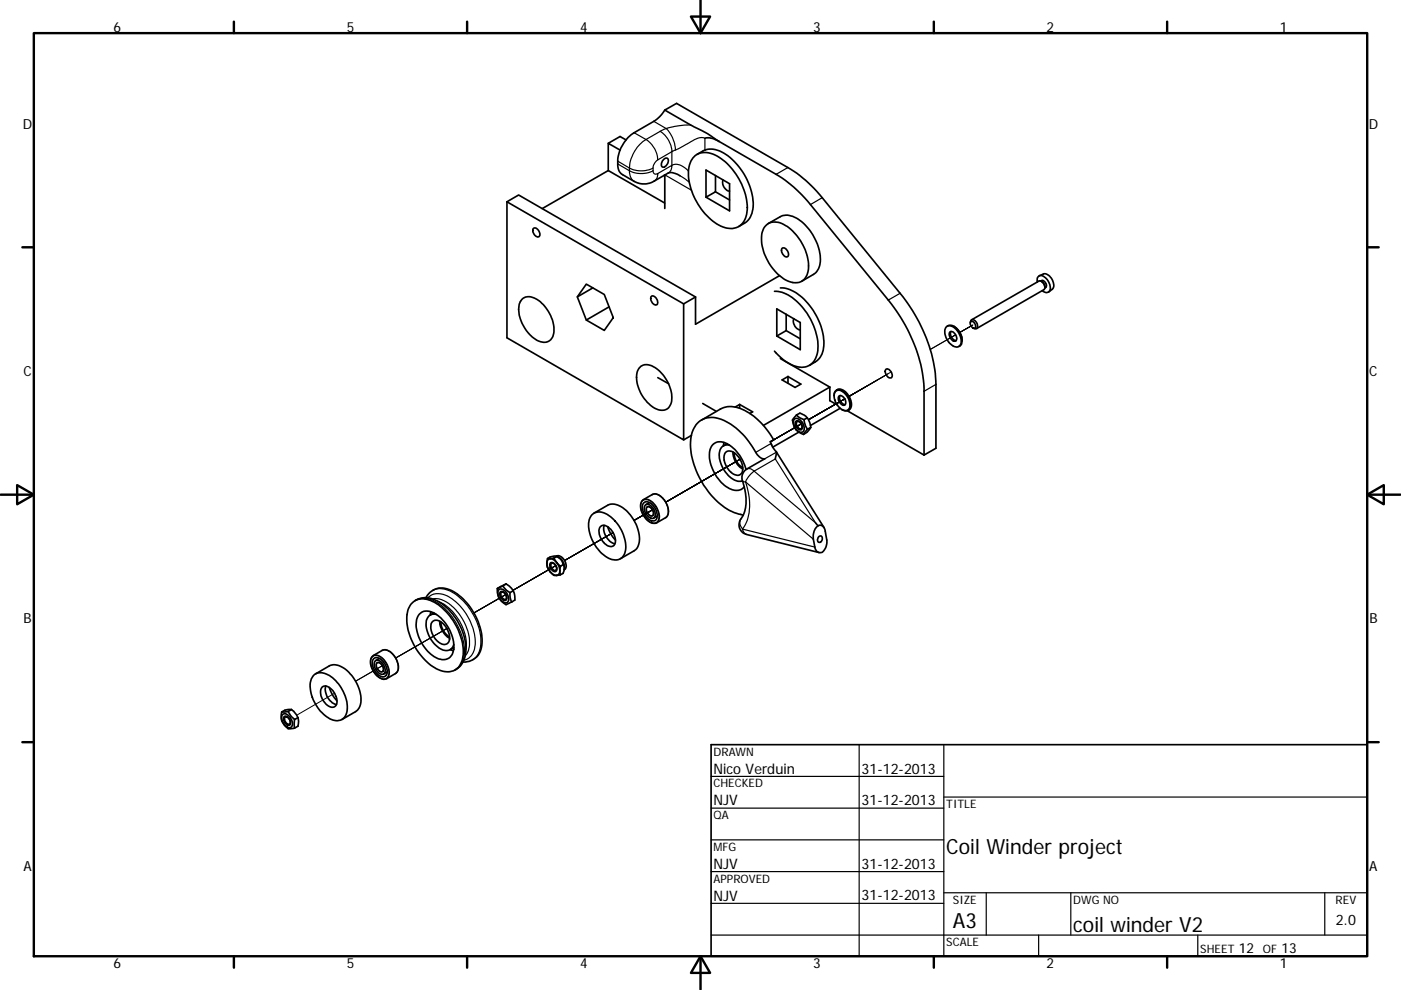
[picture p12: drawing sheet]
<svg xmlns="http://www.w3.org/2000/svg" width="297mm" height="210mm" viewBox="0 0 297 210" stroke-linecap="round" stroke-linejoin="round" font-family="sans-serif">
<g fill="none" stroke="#000" stroke-width=".21">
<path d="M187.6 79.7l-7.6 4.4M189 78.9l-9 5.2M202.2 71.3l.4-.3-5.4 3.1M203.5 70.5l2.8-1.6-2.8 1.6M206.3 68.9l-2.8 1.6M156.9 97.4l-15.7 9.1M169.9 89.9l-6.6 3.8M171.4 89l7.7-4.4zM179.1 84.6l-.5 .3M180.5 83.8l-.5 .3M181.5 83.2l-1.5 .9M117.8 120l-9 5.2"/>
<path d="M130 113h.1M130 113l-10.3 5.9M138.3 108.1l-3.9 2.3M83.9 139.6l10.9-6.3zM94.8 133.3l-.3 .2M100.5 130l6.7-3.9zM70.9 147.1l-8 4.6M81.1 141.2l-5.7 3.3"/>
</g>
<g fill="none" stroke="#000" stroke-width=".36">
<path d="M129 36.2l11.9 6.9M129 36.2l-14 8M131.5 31.8l-2.5-1.4v5.8M132.7 29.7l-1.2-.7-2.5 1.4M140.8 37.2l.1 .1M140.8 33.7a.54 .54 0 0 1 .8-.1 .54 .54 0 0 1 0 .8 .99 .99 0 0 1-1.2 .9 1.31 1.31 0 0 1 .4-1.6zM140.9 23.3l2.5-1.4 23.6 13.6a26.3 26.3 0 0 1 7.3 6.4l16.5 20.3a32.4 32.4 0 0 1 7.6 19.3v13.6l-2.5 1.4M140.9 37.1v7.1M147.1 33.3a4.1 4.1 0 0 1 5.3 0 13.5 13.5 0 0 1 6 11.7 3.5 3.5 0 0 1-5.1 3.1 13.2 13.2 0 0 1-7.3-12.3l.5-1.6zM147.8 32.7l1.2-.7a4.8 4.8 0 0 1 5.3 1 13.5 13.5 0 0 1 5.3 11.4 4 4 0 0 1-1.7 2.9l-1.3 .7M149.5 29.3a3.8 3.8 0 0 1 3 .7M149.7 36.1l5 2.9v5.7l-5-2.9z"/>
<path d="M151.7 37.2v3.5l-2 1.1M152.5 30l-2.5-1.6-3.6-1.9-5.5-3.2a7 7 0 0 1-2.3 2.4l-4.2 2.5a7.3 7.3 0 0 0-3.1 8.1l.5 .6 2.7 1.6a4.1 4.1 0 0 0 4.2-.1l3.1-1.8 1.3 .2 1.1 .5M152.5 30l12 7a26.8 26.8 0 0 1 7.3 6.4l16.5 20.2a32.6 32.6 0 0 1 7.6 19.4v13.5M153.3 38.2a1.81 1.81 0 0 0 1.4 2.3M107.5 42.8l37.4 21.7M107.5 42.8v28.8l37.4 21.7v-28.8M107.5 42.8l2.5-1.4 37.5 21.6M113 48.6a.75 .75 0 0 1 1.3 .4 .72 .72 0 0 1 .2 .7 .72 .72 0 0 1-.5 .6 1.52 1.52 0 0 1-1-1.7zM151.7 40.7l3 1.7M162.3 48a3.1 3.1 0 0 1 4.2-.2 10.5 10.5 0 0 1 4.8 9.9 2.81 2.81 0 0 1-4.4 1.9 10.7 10.7 0 0 1-5.4-10l.4-1.1zM162.9 47.4l2.5-1.4a4.5 4.5 0 0 1 5 1.4 10.4 10.4 0 0 1 3.4 8.9l-.3 .7-.5 .8-3 1.8M165.3 58.5l-17.8 10.3v-5.8"/>
<path d="M165.8 52.7a1.1 1.1 0 0 1 1.4 1.3 .53 .53 0 0 1-.5 .5 .53 .53 0 0 1-.5-.4 1.21 1.21 0 0 1-.4-1.4zM219.9 59.8a.98 .98 0 0 1 .4-1.3 .98 .98 0 0 1 1.4 .4 2.24 2.24 0 0 1 .6 3.1l-.5 .1-.8-.4M220.3 58.5l.9-.4a2.23 2.23 0 0 1 2.2 2.4l-.2 .7-.9 .7M220.8 59.7l.2 .1a1.29 1.29 0 0 1 .5 1.1M220.8 59.5l-.1 .1M110.7 63.5a2.67 2.67 0 0 1 3.5 .3 7.7 7.7 0 0 1 3 7.5 2.26 2.26 0 0 1-3.6 .7 7.8 7.8 0 0 1-3.5-7.5zM124.3 60.3l3.8 2.2 1.9 4.9-1.9 2.7-3.8-2.2-1.9-4.9zM125.7 61.1l-3.3 1.9M129.1 65.1l-4.8 2.8M135.9 77.7a3.1 3.1 0 0 1 3.6 .7 7.5 7.5 0 0 1 2.7 7.3 2.14 2.14 0 0 1-3.3 .9 7.8 7.8 0 0 1-3.8-7.6l.4-.9zM138.1 62.9a1.13 1.13 0 0 1 1.4 1.3 .55 .55 0 0 1-.5 .5 .55 .55 0 0 1-.6-.3 1.3 1.3 0 0 1-.3-1.5zM147.5 63l-2.6 1.5"/>
<path d="M164.2 61.8a8.6 8.6 0 0 1 6.5 4.2 12 12 0 0 1 2.5 9.3 3.5 3.5 0 0 1-5.2 2.1 10.3 10.3 0 0 1-3.8-2.9M164.7 65.5l5 2.9v5.8l-5-2.9zM165.5 61.1a8.1 8.1 0 0 1 6.2 3.7 12.4 12.4 0 0 1 2.8 9.5 3.7 3.7 0 0 1-1.7 2.5l-1.2 .7M165.5 76.1l10.4 6M166.7 66.7v3.4l-2 1.2M166.7 70.1l3 1.8M167.1 79.9v1.4M168.3 67.6a1.88 1.88 0 0 0 1.4 2.4M187.8 78.4a1.13 1.13 0 0 1 1.4 1.3 .58 .58 0 0 1-.6 .5 .58 .58 0 0 1-.6-.5 1.13 1.13 0 0 1-.2-1.3zM200.7 69.3a1.82 1.82 0 0 1 2.4 1.1 2.38 2.38 0 0 1 .2 3.1 2.31 2.31 0 0 1-2.6-1.7 2.34 2.34 0 0 1 0-2.5zM200.8 69.2a1.68 1.68 0 0 1 2.3 .8 2.85 2.85 0 0 1 .5 3.3l-.3 .2M201.5 70.4a1.29 1.29 0 0 1 1.1 1.9 1.34 1.34 0 0 1-1.1-1.9z"/>
<path d="M201.6 70.3a1.47 1.47 0 0 0 1.1 1.9M202.2 69.2h.1M202.3 69.2a3.8 3.8 0 0 1 1.7 3M205.7 68.4l.1-.3a.65 .65 0 0 1 .7-.3 .65 .65 0 0 1 .5 .5 .83 .83 0 0 1-.1 1.4h-.4M205.8 68.2a.86 .86 0 0 1 .9 .5 .86 .86 0 0 1-.1 1 1.07 1.07 0 0 1-.8-1.5zM206 67.8l14.3-8.2a1.21 1.21 0 0 1 1 1.8l-14.2 8.3M221.7 61l-.2 .1M139.5 80.1l2.3 1.3M146.6 92.4l-1.7 .9M148.8 89.1l3.9-2.3a6 6 0 0 1 6.2 .8 16.4 16.4 0 0 1 5.1 5.7l-.7 .4 .3 .7M149 85.6l2.9 1.6M153.5 93.9l-.1 .7 .7-.5"/>
<path d="M153.9 95.9a1.78 1.78 0 0 1 2.4 .7 3.3 3.3 0 0 1 .9 3.9 1.61 1.61 0 0 1-2.4-.5 3.4 3.4 0 0 1-.9-4.1zM154.7 94.4a1.74 1.74 0 0 0-2.2 2.1 6.3 6.3 0 0 0 3.9 5.6l1-.1M155.4 95.9a4.5 4.5 0 0 0 2.1 3.6M155.6 96a3.7 3.7 0 0 0 1.9 3.2M156.8 85.8l-.9 .5M156.8 85.8l2.8 1.6-.6 .3M156.8 85.8v.8M158.2 99.6a8 8 0 0 0-5.1-5.9 2.31 2.31 0 0 0-2.7 2.7 8.1 8.1 0 0 0 5.3 7.6 2.08 2.08 0 0 0 2.1-.7M163.4 94.1l.5 .9 .7 .9-.2 1.4M164.6 95.8l10.1 16.1M165.8 80.6l1.3-.7 2.7 1.6-1.2 .7zM168.5 88.9a1.63 1.63 0 0 1 1.9 1.5 .85 .85 0 0 1-.2 1.2 .85 .85 0 0 1-1.2-.3 1.87 1.87 0 0 1-.5-2.4z"/>
<path d="M168.8 89.3a1.24 1.24 0 0 1 1.1 1.8 1.24 1.24 0 0 1-1.1-1.8zM168.9 88l.6 .6 1 .4M168.9 88l.7-.4 .9 .4 .7 .6M168.9 88l-.2 .2a1.5 1.5 0 0 0-.3 2.2 3.1 3.1 0 0 0 2 1.7M168.9 89.5a.92 .92 0 0 1 1 .4 .92 .92 0 0 1 0 1 1.02 1.02 0 0 1-1-1.4zM169.4 91.7l-5.6 3.1M170.5 89l.3 1.4 .4 .7M171.2 88.6l-.7 .4M171.2 88.6l.5 1 .2 1.1M171.2 91.1l-.8 1M171.9 90.7l-.7 .4M171.9 90.7l-.7 .8-.8 .6"/>
<path d="M175.9 82.1v2.9l1.6 .9M175.9 82.1l-14 8.1M176.8 83.9a1.12 1.12 0 0 1 .7-1.2 1.12 1.12 0 0 1 1.3 .3 3.2 3.2 0 0 1 1.2 3.9 1.25 1.25 0 0 1-1.5 0M177.2 83a1.42 1.42 0 0 1 2 .5 2.99 2.99 0 0 1 .7 3.3 1.62 1.62 0 0 1-2.3-.8 2.57 2.57 0 0 1-.4-3zM177.4 82.8a1.85 1.85 0 0 1 2.4 1 2.35 2.35 0 0 1 .2 3.1l-.2 .1M177.9 84a1.26 1.26 0 0 1 1.2 .6 1.26 1.26 0 0 1 0 1.3 1.35 1.35 0 0 1-1.2-1.9zM178.1 83.9a1.44 1.44 0 0 0 1.1 1.9M178.1 86.6l-6.3 3.7M179.6 87.1l16.3 9.4M115.9 119.5l.2 .9 .5 .8M115.9 119.5a2.53 2.53 0 0 0 .7 1.7M116.1 118.5l-.2 1"/>
<path d="M116.1 118.5h.5M116.6 118.5a1.98 1.98 0 0 1 1.4 .8M116.6 118.5a.86 .86 0 0 0-.7 1M116.7 119.4a1.17 1.17 0 0 1 1.2 .6 1.17 1.17 0 0 1-.1 1.2 1.31 1.31 0 0 1-1.1-1.8zM116.9 119.5a.92 .92 0 0 1 1 .5 .92 .92 0 0 1-.2 1 1.06 1.06 0 0 1-.8-1.5zM117.5 118.4l.5 .9M117.5 118.4l-.9 .1M118 119.3l.8 .8M118 119.3a2.7 2.7 0 0 1 .7 1.8M118 118l1 .7 .4 1.1M118 118h-.8l-1.1 .5M118 118l-.5 .4"/>
<path d="M119.4 119.8l.3 .5-.2 1-.1 .3-.6 .3M119.4 119.8l-.6 .3M125.5 109.2a2.7 2.7 0 0 1 3.6 .1 8.2 8.2 0 0 1 3.4 7.8 2.24 2.24 0 0 1-3.4 1.3 8.3 8.3 0 0 1-4.2-8.1zM125.9 108.8l2.9-1.6a3.7 3.7 0 0 1 4.2 1.3 8.1 8.1 0 0 1 2.4 6.9l-.3 .9-.4 .4-3.2 1.8M127.3 111.7a1.35 1.35 0 0 1 2 .4 3.1 3.1 0 0 1 .9 3.5 1.69 1.69 0 0 1-2.4-.8 2.84 2.84 0 0 1-.5-3.1zM128.1 111.4a3.4 3.4 0 0 0 2.3 3.9M128.8 111.7a6.8 6.8 0 0 0 1.7 2.9M136.2 106.2l2.1-1.3a2.22 2.22 0 0 1 2.6 1.1 3.1 3.1 0 0 1 .4 3.7l-2 1.2a2.46 2.46 0 0 1-2.9-1.7l-.4-.9a2.33 2.33 0 0 1 .2-2.1zM136.4 106.7a1.31 1.31 0 0 1 2.1 .6 2.3 2.3 0 0 1 .4 3.1 2.41 2.41 0 0 1-2.6-2l-.1-.8zM136.8 107.1a1.31 1.31 0 0 1 1.8 1 1.26 1.26 0 0 1-.2 1.9 2.07 2.07 0 0 1-1.6-2.9zM137.3 107.5a1.26 1.26 0 0 1 1.1 1.8M137.7 106.6l-.8 .4"/>
<path d="M139.4 109.5l-.8 .4M157.6 109.3a13.9 13.9 0 0 1-9.1-7.6 13.7 13.7 0 0 1-1.8-10 4.4 4.4 0 0 1 6.4-2.7 16.1 16.1 0 0 1 7.5 7.5 1.79 1.79 0 0 0 1.6 .8l-3.8 2.2a2.33 2.33 0 0 0-.8 3.1 8.6 8.6 0 0 1-.8 8 2.13 2.13 0 0 0 1.5 2.8l15.4 3.8M172.9 110.9l.5 .6M173.3 111.7a1.06 1.06 0 0 1 1.1-.1 1.06 1.06 0 0 1 .6 1l.3 2a2.58 2.58 0 0 1-1.2 2.6 1.18 1.18 0 0 1-1.3-1.2l-.4-1.6a3.3 3.3 0 0 1 .9-2.7zM173.6 113.8a.52 .52 0 0 1 .7 .1 .52 .52 0 0 1-.1 .7 .48 .48 0 0 1-.6 .4 .48 .48 0 0 1-.2-.7zM78.9 139.3l2.1-1.4a2.57 2.57 0 0 1 2.9 1.7l.4 1a1.89 1.89 0 0 1-.4 2.3l-1.9 1.1a2.65 2.65 0 0 1-3-1.9l-.1-.3a2.51 2.51 0 0 1 0-2.5zM79.1 139.8a1.35 1.35 0 0 1 2.1 .5 2.74 2.74 0 0 1 .7 2.9 1.17 1.17 0 0 1-1.9-.2 2.93 2.93 0 0 1-.9-3.2zM80.5 139.7l-.8 .4M87.4 127.9a3.8 3.8 0 0 1 4.7-.1 13.1 13.1 0 0 1 6.1 11.1 3.4 3.4 0 0 1-4.4 3.4 11.7 11.7 0 0 1-6.9-7.3 7.9 7.9 0 0 1 0-6.6zM88 127.4a5.1 5.1 0 0 1 5.9 .8 11.9 11.9 0 0 1 4.7 11.1l-.1 .3a4 4 0 0 1-2 2.5M88.9 130.3a2.6 2.6 0 0 1 3.5 0 8.2 8.2 0 0 1 3.6 8.1 2.32 2.32 0 0 1-3.6 1 8.5 8.5 0 0 1-4.1-8zM90.3 126.8a3.9 3.9 0 0 1 5.8-1.3 12.9 12.9 0 0 1 6 11.5 3.8 3.8 0 0 1-4 3.4"/>
<path d="M91.3 129.8l-.1 .6 .8-.4M91.6 131.9a1.46 1.46 0 0 1 2.2 .2 3.8 3.8 0 0 1 1.3 4.1 1.34 1.34 0 0 1-2.1 0 3.9 3.9 0 0 1-1.5-4.1zM92.5 130.3a1.72 1.72 0 0 0-2.2 2.1 6.1 6.1 0 0 0 4 5.5 1.58 1.58 0 0 0 1.9-1.2M93.2 131.8a4.3 4.3 0 0 0 2.1 3.6M93.5 131.9a3.8 3.8 0 0 0 1.8 3.2M95.5 137.8l.6 .2M96.2 137.4l-.8 .4M105.4 124.8a3 3 0 0 0 2 3.4l1.1-.5M105.8 125.1a1.44 1.44 0 0 1 1.9 1.1 1.01 1.01 0 0 1-.4 1.7 2.07 2.07 0 0 1-1.5-2.8zM106.1 125.5a1.24 1.24 0 0 1 1.1 1.8 1.25 1.25 0 0 1-1.1-1.8zM106.3 125.6a.98 .98 0 0 1 .9 1.5 1.02 1.02 0 0 1-.9-1.5zM106.6 124.3l.8 .9 .7 .5"/>
<path d="M106.6 124.3l-1.2 .5M107.3 123.8l-1.9 1M107.3 123.8l.7 .5 .8 1M107.3 123.8l-.7 .5M108.1 125.7l.1 1 .3 1M108.8 125.3l.4 1.1v.9l-.7 .4M108.8 125.3l-.7 .4M116.6 121.2l.8 .8h.6M116.6 121.2a1.76 1.76 0 0 0 1.4 .8M118.7 121.1a.86 .86 0 0 1-.7 .9M118.7 121.1l.1 .8M118.8 121.9l-.8 .1"/>
<path d="M118.8 120.1l-.1 1M119.6 120.8a2.44 2.44 0 0 0-1.6-2.8 1.67 1.67 0 0 1 2 1.6 1.05 1.05 0 0 1-.4 1.3M59.7 151a2.9 2.9 0 0 0 1.7 3.6l1.1-.2M60 151.5a1.57 1.57 0 0 1 1.9 1.3 .94 .94 0 0 1-.7 1.5 2.03 2.03 0 0 1-1.2-2.8zM60.2 152a1.13 1.13 0 0 1 1.4 1.3 .55 .55 0 0 1-.4 .5 .55 .55 0 0 1-.6-.3 1.29 1.29 0 0 1-.4-1.5zM60.4 152.2a.9 .9 0 0 1 .9 .2 .9 .9 0 0 1 .2 .9 .46 .46 0 0 1-.4 .4 .46 .46 0 0 1-.5-.5l-.2-.4zM61.1 150.9l.6 .9 .8 .8M61.1 150.9l-1.4 .1M61.8 150.5l1 1 .4 .7M61.8 150.5l-.7 .4M61.8 150.5l-1.4 .1-.7 .4M62.5 152.6v1.8"/>
<path d="M63.2 152.2l-.7 .4M63.2 152.2l.1 .8-.1 1-.7 .4M66.5 143.2a2.82 2.82 0 0 1 3.6 .3 8.3 8.3 0 0 1 3.4 7.7 2.26 2.26 0 0 1-3.6 1.3 8.5 8.5 0 0 1-4.1-7.9l.2-.6zM66.9 142.9l2.9-1.7a3.9 3.9 0 0 1 4.4 1.7 7.6 7.6 0 0 1 2.1 6.9l-.7 1-3.1 1.8M68.3 145.7a1.93 1.93 0 0 1 2.5 1.1 2.49 2.49 0 0 1 .3 3 1.89 1.89 0 0 1-2.5-1.1 2.52 2.52 0 0 1-.3-3zM69.1 145.5a3.4 3.4 0 0 0 2.2 3.9M69.8 145.8a7.4 7.4 0 0 0 1.6 2.9M79.5 140.2a1.44 1.44 0 0 1 2 1.1 1.05 1.05 0 0 1-.5 1.7 2.15 2.15 0 0 1-1.5-2.8zM80 140.6a1.27 1.27 0 0 1 1.1 1.8M82.1 142.5l-.8 .5M150.8 157.9h139.1v44.9h-139.1z"/>
</g>
<g fill="none" stroke="#000" stroke-width=".25">
<path d="M131 34.8l2.5 1.4M131 34.2l2.5 1.4M133.5 36.2a2.52 2.52 0 0 0 1 2.3M133.5 35.6v.6M134.4 28.2l2.6 1.4M137 29.6a7.7 7.7 0 0 0-3.5 6M137 29.6a5.6 5.6 0 0 1 2.5 4.3l2.9-1.7v2.9a2.77 2.77 0 0 1 3.2 .9l.4 .3M138.5 35.6v.6a5.6 5.6 0 0 1-5 0M138.5 36.2a.61 .61 0 0 0 .3 .7 .61 .61 0 0 0 .7-.1 1.65 1.65 0 0 1-.8 1.6M138.6 25.7l2.6 1.6-1.2 .6M139.5 33.9a2.21 2.21 0 0 0-1 1.7 5.6 5.6 0 0 1-5 0M140 27.9a5.5 5.5 0 0 1 2.4 4.3l.8-.4"/>
<path d="M140 27.9l-3 1.7M141 37.1l5.6 3.2M141.7 36.7a1.61 1.61 0 0 0 .7-1.6l-2.9 1.7M144.2 37.3l1.9 1.3M146.4 26.5a17.8 17.8 0 0 0-5.2 .8l.6 .6 .8 1.2a6.1 6.1 0 0 1 .6 2.7l1.2-.5a17.3 17.3 0 0 1 4.2-2.1l.9 .1v2.5M167 35.5l-2.5 1.5M174.3 41.9l-2.5 1.5M220.7 59.6a.66 .66 0 0 1 .7-.1 .66 .66 0 0 1 .4 .6 .61 .61 0 0 1-.3 1M220.8 59.5a.96 .96 0 0 1 .9 1.5M190.8 62.2l-2.5 1.4M158.4 99.5a1.37 1.37 0 0 1 1.5 .4l4.5-2.6 8.5 13.6-13-11-1.2 1.2-.6 1.1 14.3 12.2M163.4 94.1l-3.2 1.8"/>
<path d="M164.6 95.9l-2.4 1.4M198.4 81.5l-2.5 1.5M136.2 106.2a1.77 1.77 0 0 1 2.4 .8 3.2 3.2 0 0 1 .8 3.7 1.85 1.85 0 0 1-2.6-.9 2.97 2.97 0 0 1-.6-3.6zM136.4 106a2.32 2.32 0 0 1 2.7 1.3 2.96 2.96 0 0 1 .3 3.4l-.1 .2M137.1 107.5a1.23 1.23 0 0 1 1.5 1.4 .59 .59 0 0 1-.5 .6 .59 .59 0 0 1-.7-.4 1.35 1.35 0 0 1-.3-1.6zM137.3 107.5a1.23 1.23 0 0 0 1.1 1.8M138.3 104.9a2.33 2.33 0 0 1 2.6 1.3 3 3 0 0 1 .4 3.5l-.2 .1M157.4 102l.2 .2h.5a11.3 11.3 0 0 1-.4 9.6l-.3 .4a1.78 1.78 0 0 1-.3-2.2M158.3 113.4l-.5-.3-.4-.9 15.4 3.8M78.9 139.3a1.91 1.91 0 0 1 2.6 .9 2.78 2.78 0 0 1 .5 3.6 2.08 2.08 0 0 1-2.6-1.1 3.1 3.1 0 0 1-.5-3.4zM79.2 139a2.67 2.67 0 0 1 2.9 2 2.33 2.33 0 0 1-.1 3M81 137.9a2.3 2.3 0 0 1 2.7 1.4 3.1 3.1 0 0 1 .5 3.3l-.3 .3"/>
<path d="M88.2 127.3a4.6 4.6 0 0 1 5 .8 13.1 13.1 0 0 1 5.2 11 3.7 3.7 0 0 1-1.7 2.9M90.7 126.8a3.7 3.7 0 0 1 5 .1 11.6 11.6 0 0 1 4.9 10.5 3 3 0 0 1-2.2 2.6M91.7 127a5.7 5.7 0 0 1 5.2 2.6 9.3 9.3 0 0 1 2.3 8.5l-.6 1M91.7 125.2a4.9 4.9 0 0 1 5.4 1.2 12.8 12.8 0 0 1 4.8 10.7 3.8 3.8 0 0 1-1.7 2.8M92.9 127.6a10.5 10.5 0 0 1 5.9 7.7l.1 1.1-.1 1.4M79.8 140.6a1.23 1.23 0 0 1 1.5 1.3 .59 .59 0 0 1-.5 .7 .59 .59 0 0 1-.6-.5 1.32 1.32 0 0 1-.4-1.5zM80 140.6a1.21 1.21 0 0 0 1.1 1.8M182.2 157.9v44.9M200.1 157.9v44.9M150.8 164.7h49.3M150.8 171.4h49.3M150.8 178.1h49.3"/>
<path d="M200.1 169.1h89.8M150.8 184.9h49.3M150.8 191.6h49.3M150.8 198.3h139.1M200.1 189.4h89.8M209.1 189.4v8.9M220.2 198.3v4.5M227 189.4v8.9M254 198.3v4.5M280.9 189.4v8.9"/>
</g>
<g fill="none" stroke="#000" stroke-width=".51">
<path d="M148.5 0v7M7.2 7h282.7v195.8h-282.7zM49.6 4.6v2.4M99 4.6v2.4M146.5 3.5h4.1l-2.1 3.5zM198 4.6v2.4M247.5 4.6v2.4M4.7 52.5h2.5M289.9 52.5h2.4M.1 104.9h7.1M3.6 102.9l3.6 2-3.6 2.1zM289.9 104.9l3.5-2v4.1z"/>
<path d="M289.9 104.9h7M4.7 157.4h2.5M289.9 157.4h2.4M49.6 202.8v2.5M99 202.8v2.5M148.5 202.8l2.1 3.6h-4.1zM148.5 202.8v7.1M198 202.8v2.5M247.5 202.8v2.5"/>
</g>
<g font-size="4.4">
<text x="200.6" y="181.2">Coil Winder project</text>
<text x="202" y="196.8">A3</text>
<text x="227.6" y="197.7">coil winder V2</text>
</g>
<g font-size="3.1">
<text x="151.3" y="164.1">Nico Verduin</text>
<text x="182.7" y="164.1">31-12-2013</text>
<text x="151.3" y="170.8">NJV</text>
<text x="182.7" y="170.8">31-12-2013</text>
<text x="151.3" y="184.3">NJV</text>
<text x="182.7" y="184.3">31-12-2013</text>
<text x="151.3" y="191">NJV</text>
<text x="182.7" y="191">31-12-2013</text>
<text x="283.2" y="196.3">2.0</text>
</g>
<g font-size="2.9">
<text x="24" y="6.8">6</text>
<text x="73.5" y="6.8">5</text>
<text x="123" y="6.8">4</text>
<text x="172.4" y="6.8">3</text>
<text x="221.9" y="6.8">2</text>
<text x="271.4" y="6.8">1</text>
<text x="4.8" y="27.3">D</text>
<text x="290.2" y="27.3">D</text>
<text x="4.9" y="79.8">C</text>
<text x="290.3" y="79.8">C</text>
<text x="5" y="132.2">B</text>
<text x="290.3" y="132.2">B</text>
<text x="4.9" y="184.7">A</text>
<text x="290.3" y="184.7">A</text>
<text x="262.7" y="202.2">12</text>
<text x="271.7" y="202.2">13</text>
<text x="24" y="205.2">6</text>
<text x="73.5" y="205.2">5</text>
<text x="123" y="205.2">4</text>
<text x="172.4" y="205.2">3</text>
<text x="221.9" y="205.2">2</text>
<text x="271.4" y="205.2">1</text>
</g>
<g font-size="2.5">
<text x="151.3" y="160.3">DRAWN</text>
<text x="151.3" y="167">CHECKED</text>
<text x="151.3" y="173.8">QA</text>
<text x="200.6" y="171.4">TITLE</text>
<text x="151.3" y="180.5">MFG</text>
<text x="151.3" y="187.2">APPROVED</text>
<text x="202.1" y="191.7">SIZE</text>
<text x="227.6" y="191.7">DWG NO</text>
<text x="283.2" y="191.7">REV</text>
<text x="200.6" y="200.7">SCALE</text>
<text x="254.5" y="202.2">SHEET</text>
<text x="267.7" y="202.2">OF</text>
</g>
</svg>
